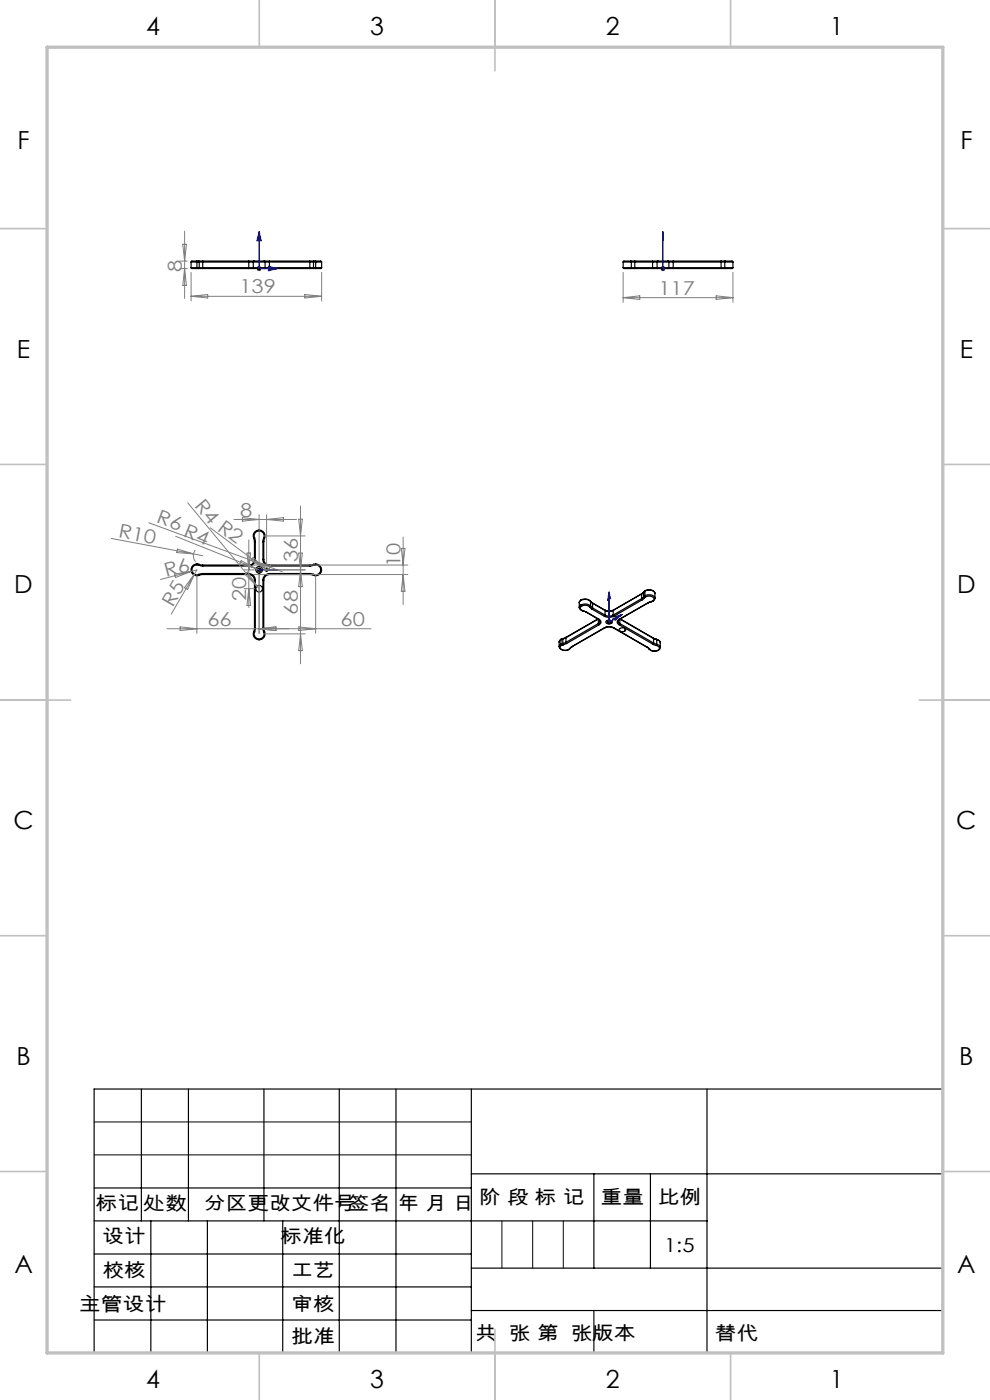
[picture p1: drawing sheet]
<svg xmlns="http://www.w3.org/2000/svg" width="210mm" height="297mm" viewBox="0 0 210 297" stroke-linecap="round" stroke-linejoin="round" font-family="sans-serif">
<g fill="none" stroke="#000" stroke-width=".25">
<path d="M40.5 56.8l.1 .2h1.2M40.5 55.6h1.3M40.5 56.8h1.3M40.5 55.6v1.2M41.8 55.4h-1.2l-.1 .2M41.8 56.8h.5M41.8 56.8v.2M41.8 57h.4M41.8 55.6h.5M41.8 55.4v.2M41.8 55.4h.4M41.8 55.6v1.2"/>
<path d="M42.2 55.4l.1 .2M42.2 57h.8M42.2 55.4h.8M42.3 56.8l-.1 .2M42.3 56.8h.7M42.3 55.6h.7M42.3 55.6v1.2M43 56.8v.2M43 55.4v.2M43 55.6v1.2M43 56.8h9.8M43 57h9.8"/>
<path d="M43 55.6h9.8M43 55.4h9.8M52.8 55.4v.2M52.8 55.4h1.1M52.8 56.8v.2M52.8 57h1.1M52.8 55.6h.9M52.8 56.8h.9M52.8 55.6v1.2M53.7 56.8l.2 .2M53.7 56.8h1.3M53.7 55.6h1.3"/>
<path d="M53.7 55.6v1.2M53.9 55.4l-.2 .2M53.9 57h1.1M53.9 55.4h1.1M55 55.4h1M55 55.4v.2M55 56.8v.2M55 57h1M55 55.6h1.2M55 56.8h1.2M56 55.4l.2 .2M56 57h1.1"/>
<path d="M56 55.4h1.1M56.2 56.8l-.2 .2M56.2 55.6h.9M56.2 56.8h.9M56.2 55.6v1.2M57.1 56.8v.2M57.1 55.4v.2M57.1 55.6v1.2M57.1 56.8h8.6M57.1 57h8.6M57.1 55.6h8.6M57.1 55.4h8.6"/>
<path d="M65.7 56.8h.8M65.7 56.8v.2M65.7 57h.9M65.7 55.6h.8M65.7 55.4v.2M65.7 55.4h.9M65.7 55.6v1.2M66.5 55.6h.5M66.5 56.8h.5M66.5 56.8l.1 .2M66.5 55.6v1.2M66.6 55.4l-.1 .2"/>
<path d="M66.6 55.4h.4M66.6 57h.4M67 55.4h1.1l.1 .2M67 55.4v.2M67 56.8v.2M67 55.6h1.2M67 56.8h1.2M67 55.6v1.2M68.2 56.8a1.29 1.29 0 0 1-1.2 .2M68.2 55.6v1.2M132.2 55.6h1.7M132.2 56.8h1.7"/>
<path d="M132.2 56.8l.1 .2h1.5M132.2 55.6v1.2M133.8 55.4l.1 .2M133.8 55.4h-1.5l-.1 .2M133.8 55.4h.9M133.8 57h.9M133.9 56.8l-.1 .2M133.9 55.6h.8M133.9 56.8h.8M133.9 55.6v1.2M134.7 55.4v.2M134.7 56.8v.2"/>
<path d="M134.7 56.8h3.7M134.7 57h3.7M134.7 55.6h3.7M134.7 55.4h3.7M134.7 55.6v1.2M138.4 55.4v.2M138.4 55.4h1.2M138.4 56.8v.2M138.4 57h1.2M138.4 55.6h1M138.4 56.8h1M138.4 55.6v1.2"/>
<path d="M139.4 56.8l.2 .2M139.4 56.8h2.5M139.4 55.6h2.5M139.4 55.6v1.2M139.6 57h2.1M139.6 55.4l-.2 .2M139.6 55.4h2.1M141.7 55.4l.2 .2M141.7 55.4h1.1M141.7 57h1.1M141.9 56.8l-.2 .2M141.9 55.6h.9"/>
<path d="M141.9 56.8h.9M141.9 55.6v1.2M142.8 55.4v.2M142.8 56.8v.2M142.8 56.8h10.2M142.8 57h10.2M142.8 55.6h10.2M142.8 55.4h10.2M142.8 55.6v1.2M153 55.6h.7M153 55.4v.2M153 55.4h.8"/>
<path d="M153 56.8h.7M153 56.8v.2M153 57h.8M153 55.6v1.2M153.7 56.8h1.8M153.7 55.6h1.8M153.7 56.8l.1 .2M153.7 55.6v1.2M153.8 55.4h1.6l.1 .2M153.8 55.4l-.1 .2M155.5 56.8l-.1 .2h-1.6M155.5 55.6v1.2"/>
<path d="M41.8 119.8a1.06 1.06 0 0 0-1.1 1.1 1.06 1.06 0 0 0 1.1 1.1M41.8 119.8l.4 .1M41.8 119.6a1.25 1.25 0 0 0-1.3 1.3 1.25 1.25 0 0 0 1.3 1.2M41.8 119.6v.2M41.8 119.6l.5 .1M42.2 119.9l.8 .2M42.3 119.7l-.1 .2M42.3 119.7l.7 .2M43 119.9v.2M43 119.9h9.8M52.8 119.9v.2M53.8 114.2l.2 .7"/>
<path d="M54 118.7a1.15 1.15 0 0 1-1.2 1.2M54 118.7h.2M54 114.9h.2M54 114.9v3.8M54 114.1l.2 .8M54 114.1l-.2 .1M54.2 118.7a1.37 1.37 0 0 1-1.4 1.4M54.2 114.9v3.8M55 112.6a1.02 1.02 0 0 0-1 1.5M55 112.6a1.05 1.05 0 0 1 1 1.5M55 112.4a1.27 1.27 0 0 1 1.1 1.8M55 112.4v.2"/>
<path d="M55 112.4a1.27 1.27 0 0 0-1.2 1.8M55.8 118.7a1.37 1.37 0 0 0 1.3 1.4M55.8 118.7h.2M55.8 114.9h.2M55.8 114.9v3.8M56 114.1l-.2 .8M56 118.7a1.15 1.15 0 0 0 1.1 1.2M56 114.1l.1 .1M56 114.9v3.8M56.1 114.2l-.1 .7M57.1 119.9v.2M57.1 119.9h8.6"/>
<path d="M65.7 119.9v.2M66.5 119.7l-.8 .2M66.5 119.7l.1 .2M66.6 119.9l-.9 .2M67 119.8l-.4 .1M67 119.8a1.06 1.06 0 0 1 1 1.1 1.06 1.06 0 0 1-1 1.1M67 119.6v.2M67 119.6a1.25 1.25 0 0 1 1.2 1.3 1.25 1.25 0 0 1-1.2 1.2M67 119.6l-.5 .1M41.8 122v.1M42.2 121.8l-.4 .2M42.2 121.8l.1 .3"/>
<path d="M42.3 122.1h-.5M43 121.7l-.8 .1M43 121.7v.2M43 121.9l-.7 .2M43 121.7h9.8M43 120.1h9.8M43 121.9h9.8M52.8 121.7a1.38 1.38 0 0 1 1.4 1.4M52.8 121.9a1.2 1.2 0 0 1 1.2 1.2M52.8 121.7v.2M53.8 134a1.26 1.26 0 0 0 1.2 1.7 1.26 1.26 0 0 0 1.1-1.7M53.8 134l.2 .1"/>
<path d="M54 133.2l-.2 .8M54 133.2h.2M54 123.1h.2M54 123.1v10.1M54 134.1a1.05 1.05 0 0 0 1 1.4 1.05 1.05 0 0 0 1-1.4M54.2 133.2l-.2 .9M54.2 123.1v10.1M55.8 133.2l.2 .9M55.8 133.2h.2M55.8 123.1h.2M55.8 123.1v10.1M56 133.2l.1 .8"/>
<path d="M56 123.1v10.1M56.1 134l-.1 .1M57.1 121.7a1.38 1.38 0 0 0-1.3 1.4M57.1 121.9a1.2 1.2 0 0 0-1.1 1.2M57.1 121.7v.2M57.1 121.7h8.6M57.1 120.1h8.6M57.1 121.9h8.6M65.7 121.7l.9 .1M65.7 121.9l.8 .2M65.7 121.7v.2M66.5 122.1h.5"/>
<path d="M66.6 121.8l.4 .2M66.6 121.8l-.1 .3M67 122v.1M118.6 136.2v1M118.6 137.2a1.37 1.37 0 0 0 2.1 .6M119 136.7l.1 .2M119 136.7l-.4 .5M119 135.7l-.4 .5M119 135.7v1M119 135.6l-.3 .3-.1 .3M119 135.6v.1M119.1 136.9a.51 .51 0 0 0-.3 .6 .51 .51 0 0 0 .6 .4l.5 .1 .7-.2"/>
<path d="M119.4 136.5l.1 .3M119.4 136.5l-.4 .2M119.4 135.5l-.4 .2M119.4 135.5v1M119.4 135.5l-.4 .1M119.4 135.5h.1M119.5 136.8l-.4 .1M120.1 136.3l.1 .2M120.1 136.3l-.7 .2M120.1 135.3l-.7 .2M120.1 135.3v1M120.1 135.2l-.7 .3"/>
<path d="M120.1 135.2v.1M120.2 136.5l-.7 .3M120.6 137.8h.1M120.8 137.6l-.2 .2M121 137.5l-.3 .3M121 137.5l-.2 .1M121.3 137.2l-.5 .4M121.3 137.2h.1M121.4 137.2l-.4 .3M122.9 128.9l.2 .4 .5 .3M122.9 127.9v1M123.2 128.3l1-.2 .8 .2 .3 .3"/>
<path d="M123.2 128.3l.2 .3M123.2 127.3l1.3-.1 .8 .4M123.2 127.3l-.3 .6M123.2 128.3l-.3 .6M123.3 127.3l.9-.2 .5 .1 .5 .3M123.3 127.3l-.4 .6M123.3 127.3h-.1M123.4 128.6a.53 .53 0 0 0-.3 .6 .53 .53 0 0 0 .6 .4M123.4 128.6l1.1-.2 .6 .4M123.6 129.6l.7 .3M123.7 129.6l.7 .3M123.7 129.6h-.1"/>
<path d="M124.3 129.9h.1M124.3 129.9l2.7 1.5M124.4 129.9l2.7 1.5M125.1 128.8l.5 .4M125.2 127.5l.5 .4M125.2 127.5l.1 .1M125.3 128.6l-.2 .2M125.3 128.6l.4 .4M125.3 127.6l.4 .4M125.3 127.6v1M125.6 129.2l2.6 1.5M125.7 127.9v.1"/>
<path d="M125.7 127.9l2.6 1.5M125.7 129l-.1 .2M125.7 128v1M125.7 129l2.6 1.5M125.7 128l2.6 1.5M126.8 131.3l-6.7 3.9M126.9 131.3l-6.8 4M126.9 132.3l.2 .2M126.9 132.3l-6.8 4M126.9 131.4v.9M127 131.4l.2 .2a.49 .49 0 0 1-.3 .7M127.1 131.4a.61 .61 0 0 1 .4 .6 .61 .61 0 0 1-.4 .5"/>
<path d="M127.1 131.4h-.1M127.1 132.5l-6.9 4M128.2 133.2l.7-.2 1.3 .2M128.2 130.7l.9 .3 1.1-.3M128.2 133.2h.1M128.2 133.2l-6.9 4M128.3 129.4l.9 .2 .9-.2M128.3 133.2l.6-.2 1.2 .2M128.3 129.4v.1M128.3 133.2l-6.9 4M128.3 130.5l-.1 .2M128.3 130.5l.7 .2 1.1-.2"/>
<path d="M128.3 129.5l.7 .2 1.1-.2M128.3 129.5v1M128.6 131.8l.6-.3a.47 .47 0 0 1 .7 .5 .47 .47 0 0 1-.7 .4 .48 .48 0 0 1-.6-.6zM129.7 131.7v.6M130 131.3l.2-.1a.23 .23 0 0 1 .3-.1 .23 .23 0 0 1 .1 .3l-.4 .1zM130.1 130.5l.1 .2M130.1 129.5v1M130.1 129.4v.1M130.1 133.2l7.2 4.1M130.2 133.2h-.1M130.2 133.2l7.2 4.1M130.6 131.2v.2"/>
<path d="M131.3 131.4a.61 .61 0 0 0-.4 .6 .61 .61 0 0 0 .4 .5M131.3 131.4h.1M131.3 132.5l7.2 4.2M131.4 133.5a.72 .72 0 0 1 .7-.4 .72 .72 0 0 1 .6 .6 .72 .72 0 0 1-.8 .3 .72 .72 0 0 1-.5-.5zM131.4 131.4l-.2 .2a.49 .49 0 0 0 .3 .7M131.5 132.3l-.2 .2M131.5 132.3l7.1 4.1M131.5 131.4v.9M131.5 131.3l7.1 4.2M131.6 131.3l7 4.1M132.5 133.3v.6M136.1 127l.1 .2"/>
<path d="M136.1 126v1M136.1 127l-6 3.5M136.1 126l-6 3.5M136.1 125.9v.1M136.1 125.9l-6 3.5M136.2 127.2l-6 3.5M136.5 126.6l.2 .2M136.5 126.6l-.4 .4M136.5 125.7l-.4 .3M136.5 125.7v.9M136.6 125.6l-.5 .3M136.6 125.6l-.1 .1"/>
<path d="M136.7 126.8l-.5 .4M136.8 126.4l.1 .2M136.8 126.4l-.3 .2M136.8 125.4l-.3 .3M136.8 126.4a1.48 1.48 0 0 1 2.1 .5M136.8 125.4a1.48 1.48 0 0 1 2.1 .5M136.8 125.4v1M136.8 125.3a1.43 1.43 0 0 1 2.1 .6M136.8 125.3l-.2 .3M136.8 125.3v.1M136.9 126.6l-.2 .2M136.9 126.6l.5-.1h.7a.5 .5 0 0 1 .6 .4 .5 .5 0 0 1-.3 .6"/>
<path d="M137.3 137.3l.4 .4M137.3 137.3h.1M137.4 137.3l.5 .5M137.4 127.9h.1M137.4 127.9l-6.1 3.5M137.5 127.9l-6.1 3.5M137.7 137.7l.2 .1M138.1 127.6l-.7 .3M138.1 127.6v.1M138.1 127.7l-.6 .2M138.4 127.5l-.3 .1M138.4 127.5h.1"/>
<path d="M138.5 136.7l.7 .2M138.5 127.5l-.4 .2M138.6 135.4l.7 .2M138.6 135.4v.1M138.6 136.4l-.1 .3M138.6 136.4l.7 .3M138.6 135.5l.7 .2M138.6 135.5v.9M138.9 126.9l-.1 .4-.3 .2M138.9 125.9v1M139.2 136.9l.2 .1a.55 .55 0 0 1 .5 .6 .55 .55 0 0 1-.7 .5l-.9-.1-.4-.2M139.3 135.6a.79 .79 0 0 1 .8 .7"/>
<path d="M139.3 135.6v.1M139.3 136.7l-.1 .2M139.3 136.7a.79 .79 0 0 1 .8 .6M139.3 135.7a.79 .79 0 0 1 .8 .7v.9M139.3 135.7v1M140.1 137.3a1.33 1.33 0 0 1-2.1 .7l-.3-.3M30 231v28M40 231v28M56 231v28M72 231v56M84 231v56M100 231v56"/>
<path d="M150 231v56M200 231h-180v56M20 252h80M20 259h130M32 259v28M44 259v28M60 259v28M100 249h100M126 249v20M138 249v20M20 266h80M20 273h80"/>
<path d="M100 269h100M100 278h100M20 280h80"/>
<circle cx="55" cy="120.9" r=".71"/>
<circle cx="55" cy="124.9" r=".7"/>
<circle cx="56.5" cy="120.9" r=".3"/>
</g>
<g fill="none" stroke="#00f" stroke-width=".21">
<path d="M55 49.1l.1 .4h-.2zM55 49.1l.5 2h-1zM55 49.1v7.9h3.9M56.9 56.5l2 .5-2 .5zM58.5 56.9l.4 .1-.4 .1zM140.6 56.9v.2zM140.6 49.1v.4v-.4M140.6 56.5v1zM140.6 49.1v2v-2M140.6 57h.1M140.6 49.1v7.9M54.5 120.9h1z"/>
<path d="M54.9 120.9h.2zM55 120.9h.1M55 120.9h3.9M58.9 120.9h-2h2M58.9 120.9h-.4h.4M129.2 125.6l.1 .2-.2 .1zM129.2 125.6l.3 1.4-.6 .3zM129.2 125.6v6.4l2.8-1.7M130.6 130.8l1.4-.5-1.4 1.2zM131.7 130.4l.3-.1-.3 .3z"/>
</g>
<g fill="none" stroke="#000" stroke-width=".21">
<path d="M54.5 57h1M54.6 56.6l.7 .7M55 56.5v1M55.3 56.6l-.7 .7M140.1 57h1M140.3 56.6l.7 .7M140.6 56.5v1M141 56.6l-.7 .7M54.5 120.9h1M54.6 120.5l.7 .7M55 120.4v1M55.3 120.5l-.7 .7"/>
<path d="M128.7 132h1M128.8 131.6l.7 .7M129.2 131.5v1M129.5 131.6l-.7 .7M20 238h80M20 245h80"/>
</g>
<g fill="none" stroke="#808080" stroke-width=".21">
<path d="M38.2 55.4h1.5M38.2 57h1.5M38.8 51.8h.7l-.3 3.6zM39.2 49v14.3M39.2 57l.3 3.5h-.7zM40.5 57.8v6M68.2 57.8v6M132.2 57.8v6.3M155.5 57.8v6.3M40.5 62.9h27.7M40.5 62.9l3.6-.4v.7zM64.7 62.5l3.5 .4-3.5 .3z"/>
<path d="M132.2 63.1h23.3M132.2 63.1l3.5-.3v.7zM151.9 62.8l3.6 .3-3.6 .4zM23.6 114.2l17.5 3.3M31.6 110.9l28.3 10.4M37.3 113.8l17 6.8M37.6 116.5l3.5 1-3.6-.3zM39.8 106.7l14.7 17.7M41.1 117.5l1.9 .4M41.4 116.7a2.12 2.12 0 0 0 .1 2.5M44.6 112l11.7 8.7M49.6 110.2h13.3"/>
<path d="M51.2 119l3.1 1.6-3.4-.9zM51.4 109.8l3.6 .4-3.6 .4zM52.4 117.3h.8l-.4 3.6zM52.8 114.5v14.4M53.7 118.3l2.6 2.4-3.1-1.8zM53.8 119.9h32.7M53.9 119.1l3.5 .9-.3 .7zM55 109.2v10.7M56 113.7h8.7M56.6 109.2v10.7M56.6 110.2l3.5-.4v.8zM63.4 117.3l.7 7.2h-.7l.7-7.2z"/>
<path d="M63.4 110.1h.7l-.4 3.6zM63.7 107.3v33.5M85.1 116.3h.8l-.4 3.6zM85.5 113.9v14.3M34 122.9l7.8-2-5.5 9.4M35.4 133.4h43.3M37 121.8l3.6-.6-3.4 1.3zM38.2 133l3.6 .4-3.6 .4zM41.2 121.8l-1.4 3.3-.7-.4zM41.8 121.9v12.5M51.8 120.9h2.2M51.8 124.9h2.2"/>
<path d="M52 121.8l.5-.4 2 3zM52.8 124.9l.4 3.5h-.8zM53.8 121.9h32.7M54.3 120.6l.7 .3M54.5 124.4l.5 .5M55 121.9v12.5M55 133.4l3.5-.4v.8zM56 120.9h8.7M56 134.5h8.7M56.3 120.7l.3 .2M63.4 133l3.6 .4-3.6 .4zM63.7 134.5l.4 3.5h-.7z"/>
<path d="M67 121.9v12.5M85.5 121.9l.4 3.5h-.8z"/>
</g>
<path d="M106.5 259v10M113 259v10M119.5 259v10" fill="none" stroke="#0a0605" stroke-width=".21"/>
<path d="M126 278v9" fill="none" stroke="#0a0605" stroke-width=".25"/>
<g fill="none" stroke="#c0c0c0" stroke-width=".35">
<path d="M55 0v10M105 0v15M155 0v10M0 48.5h10M200 48.5h10M0 98.5h10M200 98.5h10M0 148.5h15M195 148.5h15M0 198.5h10M200 198.5h10M0 248.5h10"/>
<path d="M200 248.5h10M55 287v10M105 282v15M155 287v10"/>
</g>
<path d="M10 10h190v277h-190z" fill="none" stroke="#c0c0c0" stroke-width=".7"/>
<g fill="#00f">
<path d="M58.5 56.9l.4 .1-.4 .1zM55 49.1l.1 .4h-.2z"/>
<path d="M56.9 120.9h2zM54.5 120.9h1zM140.6 56.9v.2zM140.6 49.1v.4z"/>
<path d="M140.6 56.5v1zM140.6 49.1v2zM131.7 130.4l.3-.1-.3 .3zM129.2 125.6l.1 .2-.2 .1zM130.6 130.8l1.4-.5-1.4 1.2zM129.2 125.6l.3 1.4-.6 .3z"/>
<path d="M56.9 56.5l2 .5-2 .5zM55 49.1l.5 2h-1zM58.5 120.9h.4zM54.9 120.9h.2z"/>
</g>
<g font-size="5.3">
<text x="31" y="7.4">4</text>
<text x="78.5" y="7.4">3</text>
<text x="128.5" y="7.4">2</text>
<text x="176" y="7.4">1</text>
<text x="3.7" y="31.7">F</text>
<text x="203.7" y="31.7">F</text>
<text x="3.6" y="75.9">E</text>
<text x="203.6" y="75.9">E</text>
<text x="3" y="125.9">D</text>
<text x="203" y="125.9">D</text>
<text x="2.9" y="175.9">C</text>
<text x="202.9" y="175.9">C</text>
<text x="3.5" y="225.9">B</text>
<text x="203.5" y="225.9">B</text>
<text x="3" y="270.2">A</text>
<text x="203" y="270.2">A</text>
<text x="31" y="294.4">4</text>
<text x="78.5" y="294.4">3</text>
<text x="128.5" y="294.4">2</text>
<text x="176" y="294.4">1</text>
</g>
<g font-size="4.1" fill="#808080">
<text x="38.6" y="57.7" transform="rotate(-90 38.6 57.7)">8</text>
<text x="50.8" y="62.3">139</text>
<text x="139.7" y="62.5">117</text>
<text x="41.1" y="107.3" transform="rotate(50 41.1 107.3)">R4</text>
<text x="25" y="113.9" transform="rotate(11 25 113.9)">R10</text>
<text x="33" y="110.8" transform="rotate(20 33 110.8)">R6</text>
<text x="38.7" y="113.7" transform="rotate(22 38.7 113.7)">R4</text>
<text x="45.9" y="112.3" transform="rotate(37 45.9 112.3)">R2</text>
<text x="50.9" y="109.6">8</text>
<text x="63.2" y="119.3" transform="rotate(-90 63.2 119.3)">36</text>
<text x="35.3" y="122.4" transform="rotate(-15 35.3 122.4)">R6</text>
<text x="85" y="120.4" transform="rotate(-90 85 120.4)">10</text>
<text x="36.7" y="128.9" transform="rotate(-60 36.7 128.9)">R5</text>
<text x="52.2" y="127.6" transform="rotate(-90 52.2 127.6)">20</text>
<text x="63.2" y="130.4" transform="rotate(-90 63.2 130.4)">68</text>
<text x="44" y="132.8">66</text>
<text x="72.2" y="132.8">60</text>
</g>
<g font-size="4.1">
<text x="20.3" y="256.7">标记</text>
<text x="30.5" y="256.7">处数</text>
<text x="43.3" y="256.7">分区更改文件号签名</text>
<text x="84.4" y="256.7">年 月 日</text>
<text x="101.7" y="255.4">阶 段 标 记</text>
<text x="127.4" y="255.4">重量</text>
<text x="139.5" y="255.4">比例</text>
<text x="21.7" y="263.7">设计</text>
<text x="59.5" y="263.7">标准化</text>
<text x="140.9" y="265.6">1:5</text>
<text x="21.7" y="270.9">校核</text>
<text x="61.8" y="270.8">工艺</text>
<text x="16.7" y="278.1">主管设计</text>
<text x="61.8" y="278.1">审核</text>
<text x="61.8" y="285">批准</text>
<text x="100.8" y="284.2">共 张 第 张版本</text>
</g>
<text font-size="4.1" fill="#0a0605" x="151.6" y="284.3">替代</text>
</svg>
